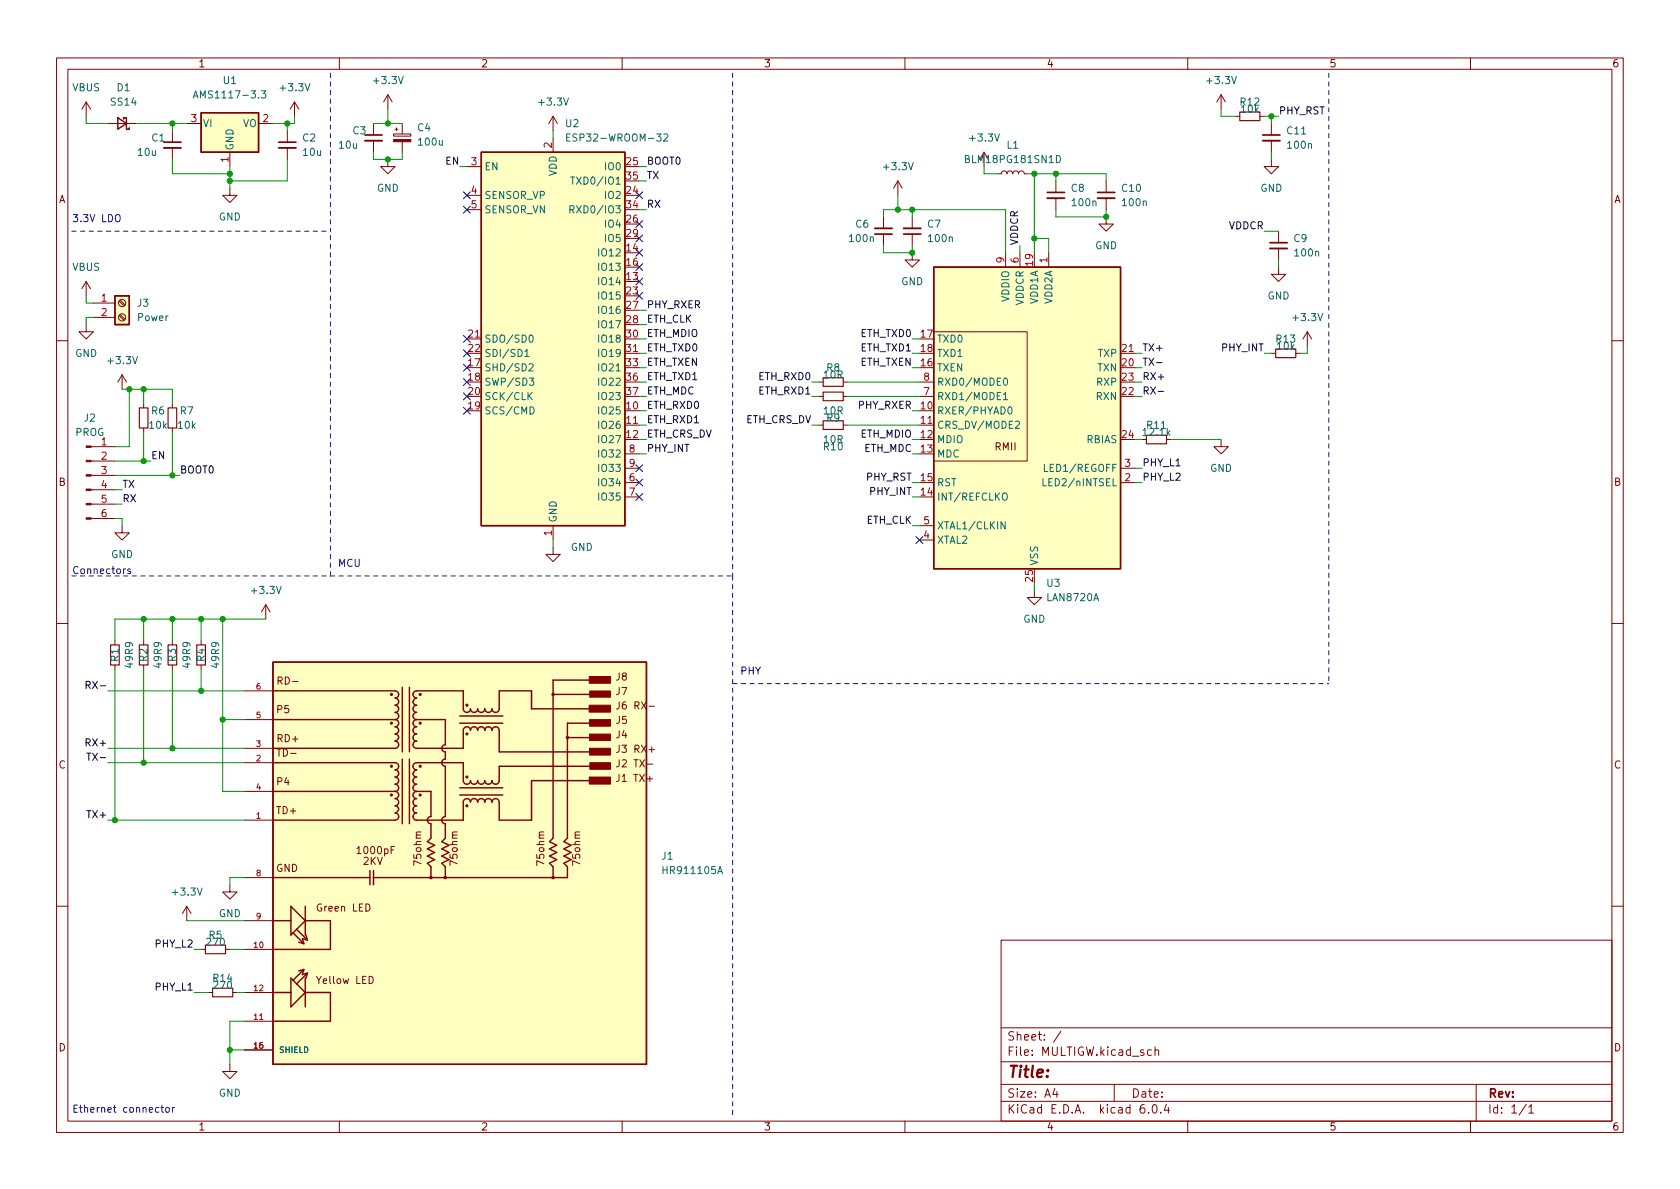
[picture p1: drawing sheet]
<svg xmlns="http://www.w3.org/2000/svg" width="297mm" height="210mm" viewBox="0 0 297 210" stroke-linecap="round" stroke-linejoin="round" font-family="sans-serif">
<g fill="none" stroke="#840000" stroke-width=".18">
<path d="M10 10.2h277v190.1h-277zM12 12.2h273v186.1h-273zM15.2 18l-.7 1.3M15.2 18v2.6M15.2 18l.8 1.3M52.1 18l-.8 1.3M52.1 18v2.6M52.1 18l.7 1.3M60 10.2v2M68.6 16.8l-.8 1.2M68.6 16.8v2.5M68.6 16.8l.7 1.2"/>
<path d="M110 10.2v2M160 10.2v2M210 10.2v2M215.9 16.8l-.8 1.2M215.9 16.8v2.5M215.9 16.8l.8 1.2M260 10.2v2M19 21.8h5.1M30.5 23.1v2M30.5 26.2v2M33 21.8h2.6M40.6 33.3v1.2h1.3l-1.3 1.3-1.2-1.3h1.2"/>
<path d="M40.6 26.9v2.6M45.7 21.8h2.6M50.8 23.1v2M50.8 26.2v2M66 21.8v2.1M66 24.9v2M68.6 28.2v1.3h1.2l-1.2 1.2-1.3-1.2h1.3M69.6 23.7h3v.4h-3zM69.8 22.9h.6M70.1 22.6v.5M71.1 21.8v1.9M71.1 25.1v1.8"/>
<path d="M82.5 29.5h2.6M82.5 34.5h2.6M82.5 37.1h2.6M97.8 20.6l-.8 1.2M97.8 20.6v2.5M97.8 24.4v2.5M97.8 20.6l.8 1.2M156.2 38.3v2.1M158.7 32l-.7 1.3M158.7 32v2.5M158.7 32l.8 1.3M161.3 38.3v2.1"/>
<path d="M176.5 30.7h.5l.2-.3 .3-.2 .4 .2 .2 .3 .1-.3 .3-.2 .4 .1 .2 .4 .2-.4 .4-.1 .3 .2 .1 .3 .1-.3 .4-.2 .4 .2 .1 .3h.5M186.7 32v2M186.7 35v2.1M195.6 38.3v1.3h1.2l-1.2 1.3-1.3-1.3h1.3M195.6 32v2M195.6 35v2.1M218.4 20.6h.8M222.8 20.6h.7M224.8 28.2v1.3h1.3l-1.3 1.2-1.3-1.2h1.3M224.8 21.8v2.1M224.8 24.9v2M15.2 57.4v1.3h1.3l-1.3 1.2-1.2-1.2h1.2"/>
<path d="M15.2 49.8v2.5M15.2 49.8l-.7 1.2M15.2 49.8l.8 1.2M16.5 53.6h3.8M16.5 56.1h3.8M21.1 55.8l.8 .8M21.1 53.3l.8 .8M21.2 55.6l.9 .9M21.2 53.1l.9 .8M82.5 59.9h2.6M156.2 41.4v2M161.3 44.7v1.3h1.3l-1.3 1.2-1.3-1.2h1.3"/>
<path d="M161.3 41.4v2M165.1 58.7h16.5v22.8h-16.5M177.8 44.7v2.5M180.3 44.7v2.5M185.4 44.7v2.5M226.1 47.2v1.3h1.2l-1.2 1.3-1.3-1.3h1.3M226.1 40.9v2M226.1 43.9v2.1M231.1 58.7l-.7 1.2M231.1 58.7v2.5M231.1 58.7l.8 1.2M10 60.2h2"/>
<path d="M16.1 79h4.2M21.6 66.3l-.8 1.3M21.6 66.3v2.5M21.6 66.3l.8 1.3M25.4 71.4v.7M25.4 75.7v.7M30.5 71.4v.7M30.5 75.7v.7M110.5 75.2h2.5M110.5 62.5h2.5M144.8 75.2h.7M144.8 70.1h.7"/>
<path d="M144.8 67.6h.7M149.1 75.2h.8M149.1 70.1h.8M149.1 67.6h.8M162.6 75.2h2.5M162.6 70.1h2.5M162.6 67.6h2.5M198.1 62.5h2.6M201.9 77.7h.8M206.2 77.7h.8M215.9 77.7v1.3h1.3l-1.3 1.3-1.3-1.3h1.3M224.8 62.5h.8"/>
<path d="M229.1 62.5h.8M285 60.2h2M16.1 91.7h4.2M16.1 89.1h4.2M16.1 86.6h4.2M16.1 84.1h4.2M16.1 81.5h4.2M21.6 93v1.2h1.3l-1.3 1.3-1.3-1.3h1.3M97.8 96.8v1.2h1.3l-1.3 1.3-1.3-1.3h1.3M97.8 93v2.5M110.5 85.3h2.5M110.5 82.8h2.5"/>
<path d="M110.5 87.9h2.5M110.5 80.3h2.5M162.6 95.5h2.5M162.6 93h2.5M198.1 85.3h2.6M198.1 82.8h2.6M10 110.2h2M20.3 113.3v.7M20.3 117.6v.8M25.4 113.3v.7M25.4 117.6v.8M30.5 113.3v.7"/>
<path d="M30.5 117.6v.8M35.6 113.3v.7M35.6 117.6v.8M47 106.9l-.8 1.3M47 106.9v2.6M47 106.9l.8 1.3M182.9 104.4v1.3h1.2l-1.2 1.2-1.3-1.2h1.3M285 110.2h2M43.2 134.9h5.1M43.2 132.3h5.1M43.2 139.9h5.1M43.2 127.2h5.1"/>
<path d="M43.2 122.2h5.1M109.5 134.3v1a.41 .41 0 0 1-.5 .3M109.5 124.1v.9a.41 .41 0 0 1-.5 .4M114.4 135.1h1M114.7 124.9h1M40.6 156.5v1.2h1.3l-1.3 1.3-1.2-1.3h1.2M43.2 145h5.1M43.2 155.2h5.1M10 160.2h2M33 160.3l-.7 1.2M33 160.3v2.5M33 160.3l.8 1.2"/>
<path d="M35.6 167.9h.7M36.8 175.5h.8M39.9 167.9h.7M41.1 175.5h.8M43.2 167.9h5.1M43.2 175.5h5.1M43.2 162.8h5.1M65.3 172.6a.64 .64 0 0 1 .7 .7 .64 .64 0 0 1-.7 .6zM177 166.3h108v32h-108zM285 160.2h2M40.6 188.2v1.3h1.3l-1.3 1.2-1.2-1.2h1.2M43.2 180.6h5.1"/>
<path d="M43.2 185.7h5.1M60 198.3v2M110 198.3v2M160 198.3v2M177 194.8h108M177 191.8h108M177 187.8h108M177 181.8h108M186.5 192.5l-.4 1h1M186.9 193v1M187.6 182.4l-1.3 1.9M197 191.8v3"/>
<path d="M202.3 195.3a.59 .59 0 0 0-.7 .7v.5l.1 .3h.4l.3-.1v-.5l-.1-.2-.4-.1-.3 .3M203.1 196.7v.1M203.6 185.7l-.5-.1-.2 .3v.4l.1 .3h.6M203.9 195.4l.2-.1a.81 .81 0 0 1 .6 .7 .81 .81 0 0 1-.3 .8h-.2a.81 .81 0 0 1-.6-.6 .81 .81 0 0 1 .3-.8zM204.2 185.8l.2-.2 .4 .1 .1 .9M204.2 185.1v1.5M205.2 196.7v.1M206.2 195.3l-.3 1h.9M206.6 195.8v1M210 198.3v2M260 198.3v2M261 191.8v6.5"/>
<path d="M269.9 195.3l-1.3 1.9M270.3 195.8l.4-.5v1.5M270.3 196.8h.9"/>
<circle cx="21.6" cy="56.1" r=".63"/>
<circle cx="21.6" cy="53.6" r=".63"/>
</g>
<g fill="none" stroke="#840000" stroke-width=".2">
<path d="M219.2 19.8h3.6v1.5h-3.6zM24.6 72.1h1.6v3.6h-1.6zM29.7 72.1h1.5v3.6h-1.5zM145.5 74.4h3.6v1.5h-3.6zM145.5 69.3h3.6v1.6h-3.6zM145.5 66.8h3.6v1.5h-3.6zM202.7 77h3.5v1.5h-3.5zM225.6 61.7h3.5v1.5h-3.5zM19.6 114h1.5v3.6h-1.5zM24.6 114h1.6v3.6h-1.6zM29.7 114h1.5v3.6h-1.5zM34.8 114h1.5v3.6h-1.5z"/>
<path d="M36.3 167.1h3.6v1.6h-3.6zM37.6 174.7h3.5v1.6h-3.5z"/>
</g>
<g fill="#840000" stroke="#840000" stroke-width=".18">
<path d="M69.6 24.7h3v.4h-3z"/>
<path d="M104.2 124.7h3.7v1.2h-3.7z"/>
<path d="M104.2 137.4h3.7v1.3h-3.7z"/>
<path d="M104.2 119.6h3.7v1.2h-3.7z"/>
<path d="M104.2 132.3h3.7v1.2h-3.7z"/>
<path d="M104.2 129.8h3.7v1.2h-3.7z"/>
<path d="M104.2 127.2h3.7v1.2h-3.7z"/>
<path d="M104.3 122.2h3.6v1.1h-3.6z"/>
<path d="M104.3 134.9h3.6v1.1h-3.6z"/>
<path d="M15.2 91.6h.9v.2h-.9z"/>
<path d="M15.2 89h.9v.3h-.9z"/>
<path d="M15.2 86.5h.9v.2h-.9z"/>
<path d="M15.2 83.9h.9v.3h-.9z"/>
<path d="M15.2 81.4h.9v.3h-.9z"/>
<path d="M15.2 78.9h.9v.2h-.9z"/>
</g>
<path d="M29 26.2h3M49.3 26.2h3M64.5 24.9h3.1M185.2 35h3M194.1 35h3M223.3 24.9h3M154.7 40.4h3M159.8 40.4h3M224.5 43.9h3.1" fill="none" stroke="#840000" stroke-width=".33"/>
<path d="M29 25.1h3M49.3 25.1h3M64.5 23.9h3.1M185.2 34h3M194.1 34h3M223.3 23.9h3M154.7 41.4h3M159.8 41.4h3M224.5 42.9h3.1" fill="none" stroke="#840000" stroke-width=".3"/>
<g fill="#ffffc2" stroke="#ffffc2" stroke-width=".18">
<path d="M35.6 19.9h10.1v7h-10.1z"/>
<path d="M165.1 47.2h33v53.4h-33z"/>
<path d="M85.1 26.9h25.4v66.1h-25.4z"/>
<path d="M48.3 117.1h66v71.1h-66z"/>
<path d="M20.3 52.3h2.6v5.1h-2.6z"/>
</g>
<g fill="none" stroke="#840000" stroke-width=".25">
<path d="M35.6 19.9h10.1v7h-10.1zM20.8 20.8l1.6 1-1.6 1.1zM21.8 21.1v-.3h.6v2.1h.5v-.3M85.1 26.9h25.4v66.1h-25.4zM20.3 52.3h2.6v5.1h-2.6zM165.1 47.2h33v53.4h-33zM48.3 117.1h66v71.1h-66zM48.3 134.9h21.5a.63 .63 0 0 1 .7 .6 .63 .63 0 0 1-.7 .6 .63 .63 0 0 1 .7 .7 .63 .63 0 0 1-.7 .6 .63 .63 0 0 1 .7 .6 .63 .63 0 0 1-.7 .7 .63 .63 0 0 1 .7 .6 .63 .63 0 0 1-.7 .6M48.3 122.2h21.5a.63 .63 0 0 1 .7 .6 .63 .63 0 0 1-.7 .6 .63 .63 0 0 1 .7 .7 .63 .63 0 0 1-.7 .6 .63 .63 0 0 1 .7 .6 .63 .63 0 0 1-.7 .7 .63 .63 0 0 1 .7 .6 .63 .63 0 0 1-.7 .6M48.3 139.9h21.5M48.3 127.2h21.5M69.8 139.9a.63 .63 0 0 1 .7 .7 .63 .63 0 0 1-.7 .6 .63 .63 0 0 1 .7 .7 .63 .63 0 0 1-.7 .6 .63 .63 0 0 1 .7 .6 .63 .63 0 0 1-.7 .7 .63 .63 0 0 1 .7 .6 .63 .63 0 0 1-.7 .6h-21.5"/>
<path d="M69.8 127.2a.63 .63 0 0 1 .7 .7 .63 .63 0 0 1-.7 .6 .63 .63 0 0 1 .7 .7 .63 .63 0 0 1-.7 .6 .63 .63 0 0 1 .7 .6 .63 .63 0 0 1-.7 .7 .63 .63 0 0 1 .7 .6 .63 .63 0 0 1-.7 .6h-21.5M71.1 121.5v11.5M71.1 134.2v11.5M72.4 121.5v11.5M72.4 134.2v11.5M73.7 127.2a.63 .63 0 0 0-.7 .7 .63 .63 0 0 0 .7 .6 .63 .63 0 0 0-.7 .7 .63 .63 0 0 0 .7 .6 .63 .63 0 0 0-.7 .6 .63 .63 0 0 0 .7 .7 .63 .63 0 0 0-.7 .6 .63 .63 0 0 0 .7 .6h8.2v-3.1a.63 .63 0 0 1 .6-.7 .63 .63 0 0 1 .7 .7 .63 .63 0 0 1 .6-.7 .63 .63 0 0 1 .7 .7 .63 .63 0 0 1 .6-.7 .63 .63 0 0 1 .6 .7 .63 .63 0 0 1 .7-.7 .63 .63 0 0 1 .6 .7 .63 .63 0 0 1 .6-.7 .63 .63 0 0 1 .7 .7v3.8h16.5M73.7 139.9h2.5v4.5a.63 .63 0 0 0-.6 .6 .63 .63 0 0 0 .6 .7v2.5l-.6 .6 1.2 .7-1.2 .6 1.2 .6-1.2 .7 1.2 .6-1.2 .6 .6 .7v1.9M73.7 127.2h5v4.5a.63 .63 0 0 0-.6 .6 .63 .63 0 0 0 .6 .7v1.2a.63 .63 0 0 0-.6 .7 .63 .63 0 0 0 .6 .6v8.9a.63 .63 0 0 0-.6 .6 .63 .63 0 0 0 .6 .7v2.5l-.6 .6 1.3 .7-1.3 .6 1.3 .6-1.3 .7 1.3 .6-1.3 .6 .6 .7v1.9M81.3 139.3h7.6M81.3 127.9h7.6M81.3 126.6h7.6M97.8 122.8h7"/>
<path d="M100.3 130.4h4.5M104.8 138h-10.8v7h-5.7v-3.1a.63 .63 0 0 0-.7-.7 .63 .63 0 0 0-.6 .7 .63 .63 0 0 0-.6-.7 .63 .63 0 0 0-.7 .7 .63 .63 0 0 0-.6-.7 .63 .63 0 0 0-.6 .7 .63 .63 0 0 0-.7-.7 .63 .63 0 0 0-.6 .7 .63 .63 0 0 0-.7-.7 .63 .63 0 0 0-.6 .7v3.1h-8.2a.63 .63 0 0 1-.7-.6 .63 .63 0 0 1 .7-.6 .63 .63 0 0 1-.7-.7 .63 .63 0 0 1 .7-.6 .63 .63 0 0 1-.7-.6 .63 .63 0 0 1 .7-.7 .63 .63 0 0 1-.7-.6 .63 .63 0 0 1 .7-.7M104.8 135.5h-16.5v2.5a.64 .64 0 0 1-.7 .7 .64 .64 0 0 1-.6-.7 .64 .64 0 0 1-.6 .7 .64 .64 0 0 1-.7-.7 .63 .63 0 0 1-.6 .7 .63 .63 0 0 1-.6-.7 .63 .63 0 0 1-.7 .7 .63 .63 0 0 1-.6-.7 .63 .63 0 0 1-.7 .7 .63 .63 0 0 1-.6-.7v-3.1h-8.2a.64 .64 0 0 0-.7 .6 .64 .64 0 0 0 .7 .6 .64 .64 0 0 0-.7 .7 .64 .64 0 0 0 .7 .6 .63 .63 0 0 0-.7 .6 .63 .63 0 0 0 .7 .7 .63 .63 0 0 0-.7 .6 .63 .63 0 0 0 .7 .6M104.8 125.3h-10.8v-3.1h-5.7v3.1a.64 .64 0 0 1-.7 .7 .64 .64 0 0 1-.6-.7 .64 .64 0 0 1-.6 .7 .64 .64 0 0 1-.7-.7 .63 .63 0 0 1-.6 .7 .63 .63 0 0 1-.6-.7 .63 .63 0 0 1-.7 .7 .63 .63 0 0 1-.6-.7 .63 .63 0 0 1-.7 .7 .63 .63 0 0 1-.6-.7v-3.1h-8.2a.64 .64 0 0 0-.7 .6 .64 .64 0 0 0 .7 .6 .64 .64 0 0 0-.7 .7 .64 .64 0 0 0 .7 .6 .63 .63 0 0 0-.7 .6 .63 .63 0 0 0 .7 .7 .63 .63 0 0 0-.7 .6 .63 .63 0 0 0 .7 .6M104.8 127.9h-4.5v20.3l-.6 .6 1.3 .7-1.3 .6 1.3 .6-1.3 .7 1.3 .6-1.3 .6 .6 .7v1.9h-34.3M104.8 120.3h-7v27.9l-.6 .6 1.2 .7-1.2 .6 1.2 .6-1.2 .7 1.2 .6-1.2 .6 .6 .7v1.9M48.3 155.2h17.1M65.4 153.9v2.6M66 153.9v2.6M81.3 140.6h7.6M48.3 175.5h3.1M48.3 162.8h3.1"/>
<path d="M51.4 173l2.6 2.5-2.6 2.5zM51.4 160.3l2.6 2.5-2.6 2.5zM51.8 165l1.9 1.9M52.5 164.3l1.9 1.9M52.8 166.6l.9 .3M53.7 171.4l-1.9 1.9M53.7 171.4l-.9 .3M53.7 171.4l-.2 .9 .9-.2M54 175.5h4.4v5.1h-10.1M54 162.8h4.4v5.1h-10.1M54 160.3v5M54 173v5"/>
<path d="M54.1 165.3l.3 .9M54.4 172.1l-1.9 1.9M54.4 166.2l-.9-.2 .2 .9M54.4 172.1l-.3 .9"/>
<circle cx="69.2" cy="127.9" r=".15"/>
<circle cx="69.2" cy="135.5" r=".15"/>
<circle cx="69.2" cy="122.8" r=".15"/>
<circle cx="74.3" cy="135.5" r=".15"/>
<circle cx="74.3" cy="127.9" r=".15"/>
<circle cx="74.3" cy="122.8" r=".15"/>
<circle cx="82.5" cy="137.4" r=".15"/>
<circle cx="82.5" cy="129.8" r=".15"/>
<circle cx="82.5" cy="124.7" r=".15"/>
<circle cx="97.8" cy="122.8" r=".18"/>
<circle cx="100.3" cy="130.4" r=".18"/>
<circle cx="69.2" cy="140.6" r=".15"/>
<circle cx="74.3" cy="140.6" r=".15"/>
<circle cx="76.2" cy="155.2" r=".18"/>
<circle cx="78.7" cy="155.2" r=".18"/>
<circle cx="82.5" cy="142.5" r=".15"/>
<circle cx="97.8" cy="155.2" r=".18"/>
</g>
<g fill="none" stroke="#006464" stroke-width=".18">
<path d="M34.2 17.3l.4-1.2 .4 1.2M34.3 17h.6M46.2 16.1h.8l-.4 .4 .3 .2v.5l-.2 .1-.5-.1M100.2 24.3h.4M100.8 37h.6l.1-.2-.1-.3-.6-.1v1.3M100.8 23.7h-.6v1.3h.6M100.9 31.3h.7M101.1 37l.4 .7M101.3 31.3v1.3M117.4 23.8l.5-.1 .2 .3-.8 1h.8M186.8 27.5a.64 .64 0 0 1 .7 .6 .64 .64 0 0 1-.7 .7zM93.7 59.4l.1-.2a.68 .68 0 0 1 .5 .7 .68 .68 0 0 1-.5 .6l-.1-.1-.2-.4z"/>
<path d="M92.8 62.1l.4-.3v1.3M92.8 63.1h.7M93.5 64.4l.5-.1 .3 .4-.8 .9h.8M93.5 69.9l.6 .8M93.6 66.9h.8l-.4 .4 .3 .2v.5l-.2 .1-.5-.1M93.7 71.9a.64 .64 0 0 1 .7 .7 .64 .64 0 0 1-.7 .6zM94.1 69.4l-.7 .7M177.4 69.8l.4-.4v1.3M177.4 70.7h.7M177.6 66.9h.1a.68 .68 0 0 1 .5 .6 .68 .68 0 0 1-.5 .6 .84 .84 0 0 1-.1-1.2zM178.4 72l.1-.1a.68 .68 0 0 1 .4 .7 .68 .68 0 0 1-.4 .6 .84 .84 0 0 1-.1-1.2zM179.5 74.6l.5-.1 .3 .3-.8 1h.8"/>
<path d="M177.3 87.4l.2-.2a.43 .43 0 0 1 .6 .4v.4a.42 .42 0 0 1-.4 .5 .42 .42 0 0 1-.5-.5zM177.7 92.3v1.2l-.7-1.2v1.2M184.4 84.6v1.3h.6M184.7 82.1v1.3h.6"/>
</g>
<path d="M204.5 64.1h1M204.8 69.2h1M15.2 121.2l.6-.1 .1-.2v-.3l-.7-.1v1.3M15.3 133.2h.8M15.5 121.2l.4 .6" fill="none" stroke="#0f0f0f" stroke-width=".18"/>
<path d="M20.5 38.1l.2-.2a.43 .43 0 0 1 .5 .5v.4a.42 .42 0 0 1-.4 .4 .42 .42 0 0 1-.4-.4zM23.1 100.7l-.3-.1-.2 .2v.2l.5 .1v.3h-.5M28.4 195.8h.5M28.6 195.4v1.1l.3 .2M29.4 195.9l.3-.1 .3 .3v.3l-.3 .3-.3-.1-.1-.2zM30.5 195.8v.9M30.9 195.8l-.4 .3" fill="none" stroke="#0000c2" stroke-width=".18"/>
<path d="M58.4 12.9v28M129.5 12.9v88.9M234.9 12.9v108M12.7 40.9h45.7M12.7 101.8h45.7M58.4 101.8h71.1M58.4 101.8v-60.9M129.5 101.8v95.3M129.5 120.9h105.4" fill="none" stroke="#0000c2" stroke-width=".18" stroke-dasharray=".8 .8"/>
<g fill="none" stroke="#009600" stroke-width=".18">
<path d="M68.6 19.3v2.5M215.9 19.3v1.3h2.5M15.2 20.6v1.2h3.8M24.1 21.8h8.9M30.5 28.2v2.5h10.1M30.5 21.8v1.3M40.6 29.5v3.8M50.8 28.2v3.8h-10.2M50.8 21.8v1.3M52.1 20.6v1.2h-3.8M66 26.9v1.3h5.1v-1.3M66 21.8h5.1"/>
<path d="M81.3 29.5h1.2M97.8 23.1v1.3M113 32h1.3M113 29.5h1.3M113 37.1h1.3M156.2 38.3v-1.2h21.6v7.6M158.7 34.5v2.6M161.3 37.1v1.2M174 29.5v1.2h2.5M181.6 30.7h14v1.3M182.9 30.7v14M186.7 37.1v1.2h8.9v-1.2"/>
<path d="M186.7 30.7v1.3M223.5 20.6h2.6M224.8 20.6v1.2M224.8 26.9v1.3M15.2 52.3v1.3h1.3M16.5 56.1h-1.3v1.3M113 59.9h1.3M113 54.9h1.3M113 57.4h1.3M156.2 43.4v1.3h5.1v-1.3M161.3 59.9h1.3M180.3 43.4v1.3"/>
<path d="M182.9 42.2h2.5v2.5M223.5 40.9h2.6M226.1 46v1.2M21.6 68.8h8.9v2.6M22.9 68.8v10.2h-2.6M25.4 68.8v2.6M25.4 76.4v5.1M30.5 76.4v7.7M113 62.5h1.3M113 70.1h1.3M113 75.2h1.3M113 65h1.3"/>
<path d="M113 67.6h1.3M113 77.7h1.3M113 72.6h1.3M143.5 70.1h1.3M143.5 75.2h1.3M143.5 67.6h1.3M149.9 70.1h12.7M149.9 75.2h12.7M149.9 67.6h12.7M161.3 62.5h1.3M161.3 65h1.3M161.3 77.7h1.3"/>
<path d="M161.3 72.6h1.3M200.7 62.5h1.2M200.7 70.1h1.2M200.7 65h1.2M200.7 67.6h1.2M200.7 77.7h1.2M207 77.7h8.9M223.5 62.5h1.3M231.1 61.2v1.3h-1.2M20.3 81.5h6.4M20.3 91.7h1.3v1.3M20.3 86.6h1.3"/>
<path d="M20.3 89.1h1.3M20.3 84.1h11.4M97.8 95.5v1.3M113 80.3h1.3M161.3 85.3h1.3M161.3 93h1.3M161.3 80.3h1.3M161.3 87.9h1.3M200.7 85.3h1.2M200.7 82.8h1.2M20.3 118.4v26.6M25.4 109.5v3.8"/>
<path d="M25.4 118.4v16.5M30.5 109.5v3.8M30.5 118.4v13.9M35.6 109.5v3.8M35.6 118.4v3.8M39.4 109.5v30.4h3.8M47 109.5h-26.7v3.8M182.9 103.1v1.3M19 134.9h24.2M19 132.3h24.2M19 122.2h24.2M39.4 127.2h3.8"/>
<path d="M19 145h24.2M43.2 155.2h-2.6v1.3M33 162.8h10.2M34.3 167.9h1.3M34.3 175.5h2.5M40.6 167.9h2.6M41.9 175.5h1.3M40.6 185.7h2.6M43.2 180.6h-2.6v7.6"/>
</g>
<g fill="none" stroke="#000084" stroke-width=".18">
<path d="M81.9 33.9l1.3 1.2M81.9 36.5l1.3 1.2M83.2 33.9l-1.3 1.2M83.2 36.5l-1.3 1.2M112.4 39l1.2 1.2M112.4 33.9l1.2 1.2M113.6 39l-1.2 1.2M113.6 33.9l-1.2 1.2M81.9 59.3l1.3 1.2M83.2 59.3l-1.3 1.2M112.4 46.6l1.2 1.2M112.4 44.1l1.2 1.2"/>
<path d="M112.4 41.5l1.2 1.3M112.4 51.7l1.2 1.2M112.4 49.2l1.2 1.2M113.6 46.6l-1.2 1.2M113.6 44.1l-1.2 1.2M113.6 41.5l-1.2 1.3M113.6 51.7l-1.2 1.2M113.6 49.2l-1.2 1.2M81.9 64.4l1.3 1.2M81.9 72l1.3 1.2M81.9 66.9l1.3 1.3M81.9 69.5l1.3 1.2"/>
<path d="M81.9 61.9l1.3 1.2M83.2 69.5l-1.3 1.2M83.2 72l-1.3 1.2M83.2 64.4l-1.3 1.2M83.2 66.9l-1.3 1.3M83.2 61.9l-1.3 1.2M112.4 84.7l1.2 1.2M112.4 82.2l1.2 1.2M112.4 87.3l1.2 1.2M113.6 84.7l-1.2 1.2M113.6 82.2l-1.2 1.2M113.6 87.3l-1.2 1.2"/>
<path d="M162 94.9l1.2 1.2M163.2 94.9l-1.2 1.2"/>
</g>
<g fill="#009600" stroke="#009600" stroke-width=".18">
<circle cx="25.4" cy="81.5" r=".46"/>
<circle cx="35.6" cy="109.5" r=".46"/>
<circle cx="30.5" cy="109.5" r=".46"/>
<circle cx="39.4" cy="109.5" r=".46"/>
<circle cx="25.4" cy="109.5" r=".46"/>
<circle cx="40.6" cy="30.7" r=".46"/>
<circle cx="40.6" cy="32" r=".46"/>
<circle cx="25.4" cy="68.8" r=".46"/>
<circle cx="22.9" cy="68.8" r=".46"/>
<circle cx="30.5" cy="21.8" r=".46"/>
<circle cx="50.8" cy="21.8" r=".46"/>
<circle cx="68.6" cy="21.8" r=".46"/>
<circle cx="68.6" cy="28.2" r=".46"/>
<circle cx="20.3" cy="145" r=".46"/>
<circle cx="25.4" cy="134.9" r=".46"/>
<circle cx="30.5" cy="132.3" r=".46"/>
<circle cx="40.6" cy="185.7" r=".46"/>
<circle cx="39.4" cy="127.2" r=".46"/>
<circle cx="35.6" cy="122.2" r=".46"/>
<circle cx="30.5" cy="84.1" r=".46"/>
<circle cx="182.9" cy="42.2" r=".46"/>
<circle cx="161.3" cy="37.1" r=".46"/>
<circle cx="161.3" cy="44.7" r=".46"/>
<circle cx="158.7" cy="37.1" r=".46"/>
<circle cx="186.7" cy="30.7" r=".46"/>
<circle cx="195.6" cy="38.3" r=".46"/>
<circle cx="182.9" cy="30.7" r=".46"/>
<circle cx="224.8" cy="20.6" r=".46"/>
</g>
<text font-size="2.8" fill="#840000" x="178" y="190.6">Title:</text>
<g font-size="2.1" fill="#840000">
<text x="178" y="184">Sheet: /</text>
<text x="178" y="186.7">File: MULTIGW.kicad_sch</text>
<text x="178" y="196.9">KiCad E.D.A. kicad 6.0.4</text>
<text x="178" y="194.1">Size: A4</text>
<text x="200" y="194.1">Date:</text>
<text x="263" y="194.1">Rev:</text>
<text x="263" y="196.9">Id: 1/1</text>
</g>
<g font-size="1.8" fill="#840000">
<text x="35" y="11.9">1</text>
<text x="85" y="11.9">2</text>
<text x="135" y="11.9">3</text>
<text x="185" y="11.9">4</text>
<text x="235" y="11.9">5</text>
<text x="285" y="11.9">6</text>
<text x="10.3" y="35.9">A</text>
<text x="285.3" y="35.9">A</text>
<text x="175.9" y="79.6">RMII</text>
<text x="10.3" y="85.9">B</text>
<text x="285.3" y="85.9">B</text>
<text x="49.4" y="121">RD-</text>
<text x="108.9" y="122.9">J7</text>
<text x="108.9" y="120.3">J8</text>
<text x="109.7" y="125.4">J6 RX-</text>
<text x="49" y="126.1">P5</text>
<text x="49.1" y="131.2">RD+</text>
<text x="108.9" y="130.5">J4</text>
<text x="108.9" y="128">J5</text>
<text x="10.3" y="135.9">C</text>
<text x="49.3" y="133.8">TD-</text>
<text x="109.4" y="133.1">J3 RX+</text>
<text x="109.6" y="135.7">J2 TX-</text>
<text x="285.3" y="135.9">C</text>
<text x="49" y="138.8">P4</text>
<text x="49" y="144">TD+</text>
<text x="109.4" y="138.3">J1 TX+</text>
<text x="48.8" y="154.2">GND</text>
<text x="63.4" y="151">1000pF</text>
<text x="64.2" y="152.9">2KV</text>
<text x="74.5" y="152.9" transform="rotate(-90 74.5 152.9)">75ohm</text>
<text x="80.9" y="152.9" transform="rotate(-90 80.9 152.9)">75ohm</text>
<text x="96.2" y="152.9" transform="rotate(-90 96.2 152.9)">75ohm</text>
<text x="102.6" y="152.9" transform="rotate(-90 102.6 152.9)">75ohm</text>
<text x="56.2" y="161.2">Green LED</text>
<text x="56.2" y="174">Yellow LED</text>
<text x="10.3" y="185.9">D</text>
<text x="285.3" y="185.9">D</text>
<text x="35" y="199.9">1</text>
<text x="85" y="199.9">2</text>
<text x="135" y="199.9">3</text>
<text x="185" y="199.9">4</text>
<text x="235" y="199.9">5</text>
<text x="285" y="199.9">6</text>
</g>
<g font-size="1.8" fill="#006464">
<text x="12.8" y="16.1">VBUS</text>
<text x="20.7" y="16.1">D1</text>
<text x="35.2" y="17.4">AMS1117-3.3</text>
<text x="39.5" y="14.9">U1</text>
<text x="49.7" y="16.1">+3.3V</text>
<text x="66.2" y="14.9">+3.3V</text>
<text x="213.6" y="14.9">+3.3V</text>
<text x="19.7" y="18.7">SS14</text>
<text x="35.8" y="22.5">VI</text>
<text x="42.9" y="22.5">VO</text>
<text x="62.4" y="23.7">C3</text>
<text x="73.8" y="23.2">C4</text>
<text x="95.5" y="18.7">+3.3V</text>
<text x="100" y="22.5">U2</text>
<text x="219.4" y="18.7">R12</text>
<text x="219.5" y="19.9">10k</text>
<text x="227.6" y="23.7">C11</text>
<text x="24.5" y="27.6">10u</text>
<text x="26.9" y="25">C1</text>
<text x="41.3" y="26.7" transform="rotate(-90 41.3 26.7)">GND</text>
<text x="53.5" y="25">C2</text>
<text x="53.7" y="27.6">10u</text>
<text x="60" y="26.3">10u</text>
<text x="74.1" y="25.7">100u</text>
<text x="101.2" y="25">ESP32-WROOM-32</text>
<text x="171.1" y="28.8">BLM18PG181SN1D</text>
<text x="171.7" y="25">+3.3V</text>
<text x="178" y="26.3">L1</text>
<text x="227.8" y="26.3">100n</text>
<text x="66.6" y="33.9">GND</text>
<text x="85.6" y="30.1">EN</text>
<text x="85.6" y="35.2">SENSOR_VP</text>
<text x="98.4" y="31.2" transform="rotate(-90 98.4 31.2)">VDD</text>
<text x="102.1" y="32.6">TXD0/IO1</text>
<text x="107.1" y="35.2">IO2</text>
<text x="107.1" y="30.1">IO0</text>
<text x="156.4" y="30.1">+3.3V</text>
<text x="189.4" y="33.9">C8</text>
<text x="198.4" y="33.9">C10</text>
<text x="222.8" y="33.9">GND</text>
<text x="38.7" y="39">GND</text>
<text x="85.6" y="37.7">SENSOR_VN</text>
<text x="101.9" y="37.7">RXD0/IO3</text>
<text x="107.1" y="40.3">IO4</text>
<text x="151.3" y="40.3">C6</text>
<text x="164" y="40.2">C7</text>
<text x="189.7" y="36.4">100n</text>
<text x="198.6" y="36.4">100n</text>
<text x="12.8" y="47.9">VBUS</text>
<text x="106.1" y="45.3">IO12</text>
<text x="106.1" y="47.9">IO13</text>
<text x="107.1" y="42.8">IO5</text>
<text x="150.3" y="42.8">100n</text>
<text x="164.3" y="42.8">100n</text>
<text x="193.6" y="44.1">GND</text>
<text x="228.8" y="42.8">C9</text>
<text x="229.1" y="45.3">100n</text>
<text x="106.1" y="50.4">IO14</text>
<text x="106.1" y="53">IO15</text>
<text x="159.3" y="50.4">GND</text>
<text x="178.4" y="53.3" transform="rotate(-90 178.4 53.3)">VDDIO</text>
<text x="183.5" y="53.7" transform="rotate(-90 183.5 53.7)">VDD1A</text>
<text x="186.1" y="53.7" transform="rotate(-90 186.1 53.7)">VDD2A</text>
<text x="224.1" y="53">GND</text>
<text x="24.3" y="54.2">J3</text>
<text x="24.4" y="56.8">Power</text>
<text x="106.1" y="55.5">IO16</text>
<text x="106.1" y="58">IO17</text>
<text x="181" y="54" transform="rotate(-90 181 54)">VDDCR</text>
<text x="228.8" y="56.8">+3.3V</text>
<text x="13.3" y="63.1">GND</text>
<text x="19.3" y="64.4">+3.3V</text>
<text x="85.6" y="65.7">SHD/SD2</text>
<text x="85.6" y="60.6">SDO/SD0</text>
<text x="85.6" y="63.1">SDI/SD1</text>
<text x="106.1" y="60.6">IO18</text>
<text x="106.1" y="63.1">IO19</text>
<text x="106.1" y="65.7">IO21</text>
<text x="146.2" y="65.7">R8</text>
<text x="165.6" y="65.7">TXEN</text>
<text x="165.6" y="60.6">TXD0</text>
<text x="165.6" y="63.1">TXD1</text>
<text x="194.1" y="65.7">TXN</text>
<text x="194.2" y="63.1">TXP</text>
<text x="225.7" y="60.6">R13</text>
<text x="225.9" y="61.8">10k</text>
<text x="85.6" y="68.2">SWP/SD3</text>
<text x="85.6" y="70.7">SCK/CLK</text>
<text x="106.1" y="68.2">IO22</text>
<text x="106.1" y="70.7">IO23</text>
<text x="145.7" y="66.9">10R</text>
<text x="165.6" y="70.7">RXD1/MODE1</text>
<text x="165.6" y="68.2">RXD0/MODE0</text>
<text x="193.9" y="70.7">RXN</text>
<text x="194" y="68.2">RXP</text>
<text x="13.3" y="77.1">PROG</text>
<text x="14.9" y="74.5">J2</text>
<text x="26.5" y="75.8">10k</text>
<text x="26.8" y="73.3">R6</text>
<text x="31.5" y="75.8">10k</text>
<text x="31.9" y="73.3">R7</text>
<text x="85.6" y="73.3">SCS/CMD</text>
<text x="106.1" y="73.3">IO25</text>
<text x="106.1" y="75.8">IO26</text>
<text x="145.7" y="73.3">10R</text>
<text x="146.2" y="74.5">R9</text>
<text x="165.6" y="73.3">RXER/PHYAD0</text>
<text x="165.6" y="75.8">CRS_DV/MODE2</text>
<text x="202.3" y="77.1">12.1k</text>
<text x="202.8" y="75.8">R11</text>
<text x="106.1" y="78.4">IO27</text>
<text x="106.1" y="80.9">IO32</text>
<text x="106.1" y="83.4">IO33</text>
<text x="145.7" y="79.6">R10</text>
<text x="145.7" y="78.4">10R</text>
<text x="165.6" y="78.4">MDIO</text>
<text x="165.6" y="80.9">MDC</text>
<text x="185.2" y="83.4">LED1/REGOFF</text>
<text x="192.1" y="78.4">RBIAS</text>
<text x="213.9" y="83.4">GND</text>
<text x="106.1" y="86">IO34</text>
<text x="106.1" y="88.5">IO35</text>
<text x="165.6" y="88.5">INT/REFCLKO</text>
<text x="165.6" y="86">RST</text>
<text x="185.2" y="86">LED2/nINTSEL</text>
<text x="98.4" y="92.5" transform="rotate(-90 98.4 92.5)">GND</text>
<text x="165.6" y="93.6">XTAL1/CLKIN</text>
<text x="19.6" y="98.7">GND</text>
<text x="100.9" y="97.4">GND</text>
<text x="165.6" y="96.1">XTAL2</text>
<text x="183.5" y="100.1" transform="rotate(-90 183.5 100.1)">VSS</text>
<text x="44.7" y="105">+3.3V</text>
<text x="185.1" y="103.8">U3</text>
<text x="185.2" y="106.3">LAN8720A</text>
<text x="180.9" y="110.1">GND</text>
<text x="21" y="116.9" transform="rotate(-90 21 116.9)">R1</text>
<text x="23.5" y="117.9" transform="rotate(-90 23.5 117.9)">49R9</text>
<text x="26" y="116.9" transform="rotate(-90 26 116.9)">R2</text>
<text x="28.6" y="117.9" transform="rotate(-90 28.6 117.9)">49R9</text>
<text x="31.1" y="116.9" transform="rotate(-90 31.1 116.9)">R3</text>
<text x="33.7" y="117.9" transform="rotate(-90 33.7 117.9)">49R9</text>
<text x="36.2" y="116.9" transform="rotate(-90 36.2 116.9)">R4</text>
<text x="38.7" y="117.9" transform="rotate(-90 38.7 117.9)">49R9</text>
<text x="117" y="152">J1</text>
<text x="117.5" y="154.6">HR911105A</text>
<text x="30.7" y="158.4">+3.3V</text>
<text x="36.6" y="167.3">270</text>
<text x="37" y="166">R5</text>
<text x="38.7" y="162.2">GND</text>
<text x="37.7" y="173.6">R14</text>
<text x="37.9" y="174.9">270</text>
<text x="38.7" y="193.9">GND</text>
</g>
<g font-size="1.8" fill="#a90000">
<text x="33.8" y="21.6">3</text>
<text x="46.5" y="21.6">2</text>
<text x="40.4" y="28.7" transform="rotate(-90 40.4 28.7)">1</text>
<text x="83.3" y="29.2">3</text>
<text x="97.5" y="26.1" transform="rotate(-90 97.5 26.1)">2</text>
<text x="110.8" y="29.2">25</text>
<text x="83.3" y="34.3">4</text>
<text x="110.8" y="34.3">24</text>
<text x="110.8" y="31.7">35</text>
<text x="83.3" y="36.8">5</text>
<text x="110.8" y="39.4">26</text>
<text x="110.8" y="41.9">29</text>
<text x="110.8" y="36.8">34</text>
<text x="110.8" y="44.4">14</text>
<text x="110.8" y="47">16</text>
<text x="177.5" y="46.5" transform="rotate(-90 177.5 46.5)">9</text>
<text x="180.1" y="46.5" transform="rotate(-90 180.1 46.5)">6</text>
<text x="182.6" y="47" transform="rotate(-90 182.6 47)">19</text>
<text x="185.2" y="46.5" transform="rotate(-90 185.2 46.5)">1</text>
<text x="17.9" y="53.3">1</text>
<text x="110.8" y="49.5">13</text>
<text x="110.8" y="52.1">23</text>
<text x="17.9" y="55.9">2</text>
<text x="82.8" y="59.7">21</text>
<text x="110.8" y="54.6">27</text>
<text x="110.8" y="57.1">28</text>
<text x="110.8" y="59.7">30</text>
<text x="162.8" y="59.7">17</text>
<text x="82.8" y="64.8">17</text>
<text x="82.8" y="62.2">22</text>
<text x="110.8" y="62.2">31</text>
<text x="110.8" y="64.8">33</text>
<text x="162.8" y="64.8">16</text>
<text x="162.8" y="62.2">18</text>
<text x="198.4" y="64.8">20</text>
<text x="198.4" y="62.2">21</text>
<text x="82.8" y="67.3">18</text>
<text x="82.8" y="69.8">20</text>
<text x="110.8" y="67.3">36</text>
<text x="110.8" y="69.8">37</text>
<text x="163.3" y="69.8">7</text>
<text x="163.3" y="67.3">8</text>
<text x="198.4" y="69.8">22</text>
<text x="198.4" y="67.3">23</text>
<text x="82.8" y="72.4">19</text>
<text x="110.8" y="72.4">10</text>
<text x="110.8" y="74.9">11</text>
<text x="110.8" y="77.5">12</text>
<text x="162.8" y="72.4">10</text>
<text x="162.8" y="74.9">11</text>
<text x="162.8" y="77.5">12</text>
<text x="198.4" y="77.5">24</text>
<text x="17.9" y="78.7">1</text>
<text x="17.9" y="81.3">2</text>
<text x="17.9" y="83.8">3</text>
<text x="111.3" y="80">8</text>
<text x="111.3" y="82.5">9</text>
<text x="162.8" y="80">13</text>
<text x="198.9" y="82.5">3</text>
<text x="17.9" y="86.4">4</text>
<text x="17.9" y="88.9">5</text>
<text x="111.3" y="85.1">6</text>
<text x="111.3" y="87.6">7</text>
<text x="162.8" y="87.6">14</text>
<text x="162.8" y="85.1">15</text>
<text x="198.9" y="85.1">2</text>
<text x="17.9" y="91.4">6</text>
<text x="97.5" y="94.7" transform="rotate(-90 97.5 94.7)">1</text>
<text x="163.3" y="95.2">4</text>
<text x="163.3" y="92.7">5</text>
<text x="182.6" y="102.8" transform="rotate(-90 182.6 102.8)">25</text>
</g>
<g font-size="1.8" fill="#0f0f0f">
<text x="226.1" y="20.2">PHY_RST</text>
<text x="78.8" y="29.1">EN</text>
<text x="114.3" y="29.1">BOOT0</text>
<text x="114.3" y="31.6">TX</text>
<text x="114.3" y="36.7">RX</text>
<text x="217.2" y="40.5">VDDCR</text>
<text x="180" y="43.4" transform="rotate(-90 180 43.4)">VDDCR</text>
<text x="114.3" y="57">ETH_CLK</text>
<text x="114.3" y="54.5">PHY_RXER</text>
<text x="114.3" y="59.6">ETH_MDIO</text>
<text x="152.2" y="59.6">ETH_TXD0</text>
<text x="114.3" y="64.7">ETH_TXEN</text>
<text x="114.3" y="62.1">ETH_TXD0</text>
<text x="152.1" y="64.7">ETH_TXEN</text>
<text x="152.2" y="62.1">ETH_TXD1</text>
<text x="201.9" y="62.1">TX+</text>
<text x="201.9" y="64.7">TX-</text>
<text x="216.1" y="62.1">PHY_INT</text>
<text x="114.3" y="67.2">ETH_TXD1</text>
<text x="114.3" y="69.7">ETH_MDC</text>
<text x="134.3" y="67.2">ETH_RXD0</text>
<text x="134.3" y="69.7">ETH_RXD1</text>
<text x="201.9" y="67.2">RX+</text>
<text x="201.9" y="69.7">RX-</text>
<text x="114.3" y="72.3">ETH_RXD0</text>
<text x="114.3" y="74.8">ETH_RXD1</text>
<text x="114.3" y="77.4">ETH_CRS_DV</text>
<text x="131.8" y="74.8">ETH_CRS_DV</text>
<text x="151.8" y="72.3">PHY_RXER</text>
<text x="152.2" y="77.4">ETH_MDIO</text>
<text x="26.7" y="81.2">EN</text>
<text x="31.7" y="83.7">BOOT0</text>
<text x="114.3" y="79.9">PHY_INT</text>
<text x="152.7" y="79.9">ETH_MDC</text>
<text x="201.9" y="82.4">PHY_L1</text>
<text x="21.6" y="86.3">TX</text>
<text x="21.6" y="88.8">RX</text>
<text x="153.1" y="85">PHY_RST</text>
<text x="153.8" y="87.5">PHY_INT</text>
<text x="201.9" y="85">PHY_L2</text>
<text x="153.1" y="92.6">ETH_CLK</text>
<text x="16" y="121.8">RX-</text>
<text x="15.6" y="132">RX+</text>
<text x="16.2" y="134.5">TX-</text>
<text x="15.8" y="144.7">TX+</text>
<text x="27.6" y="167.5">PHY_L2</text>
<text x="27.6" y="175.2">PHY_L1</text>
</g>
<g font-size="1.8" fill="#0000c2">
<text x="12.7" y="39.3">3.3V LDO</text>
<text x="12.7" y="101.5">Connectors</text>
<text x="59.7" y="100.2">MCU</text>
<text x="130.8" y="119.3">PHY</text>
<text x="12.7" y="196.7">Ethernet connector</text>
</g>
<g font-size="1.4" fill="#a90000">
<text x="45.3" y="121.9">6</text>
<text x="45.3" y="127">5</text>
<text x="45.3" y="134.6">2</text>
<text x="45.3" y="132.1">3</text>
<text x="45.3" y="139.7">4</text>
<text x="45.3" y="144.8">1</text>
<text x="45.3" y="154.9">8</text>
<text x="44.9" y="167.6">10</text>
<text x="45.3" y="162.6">9</text>
<text x="44.9" y="175.3">12</text>
<text x="44.9" y="180.3">11</text>
<text x="44.9" y="185.4">15</text>
<text x="45.7" y="185.4">6</text>
</g>
<text font-size="1.4" fill="#006464" x="49.3" y="186.2">SHIELD</text>
</svg>
